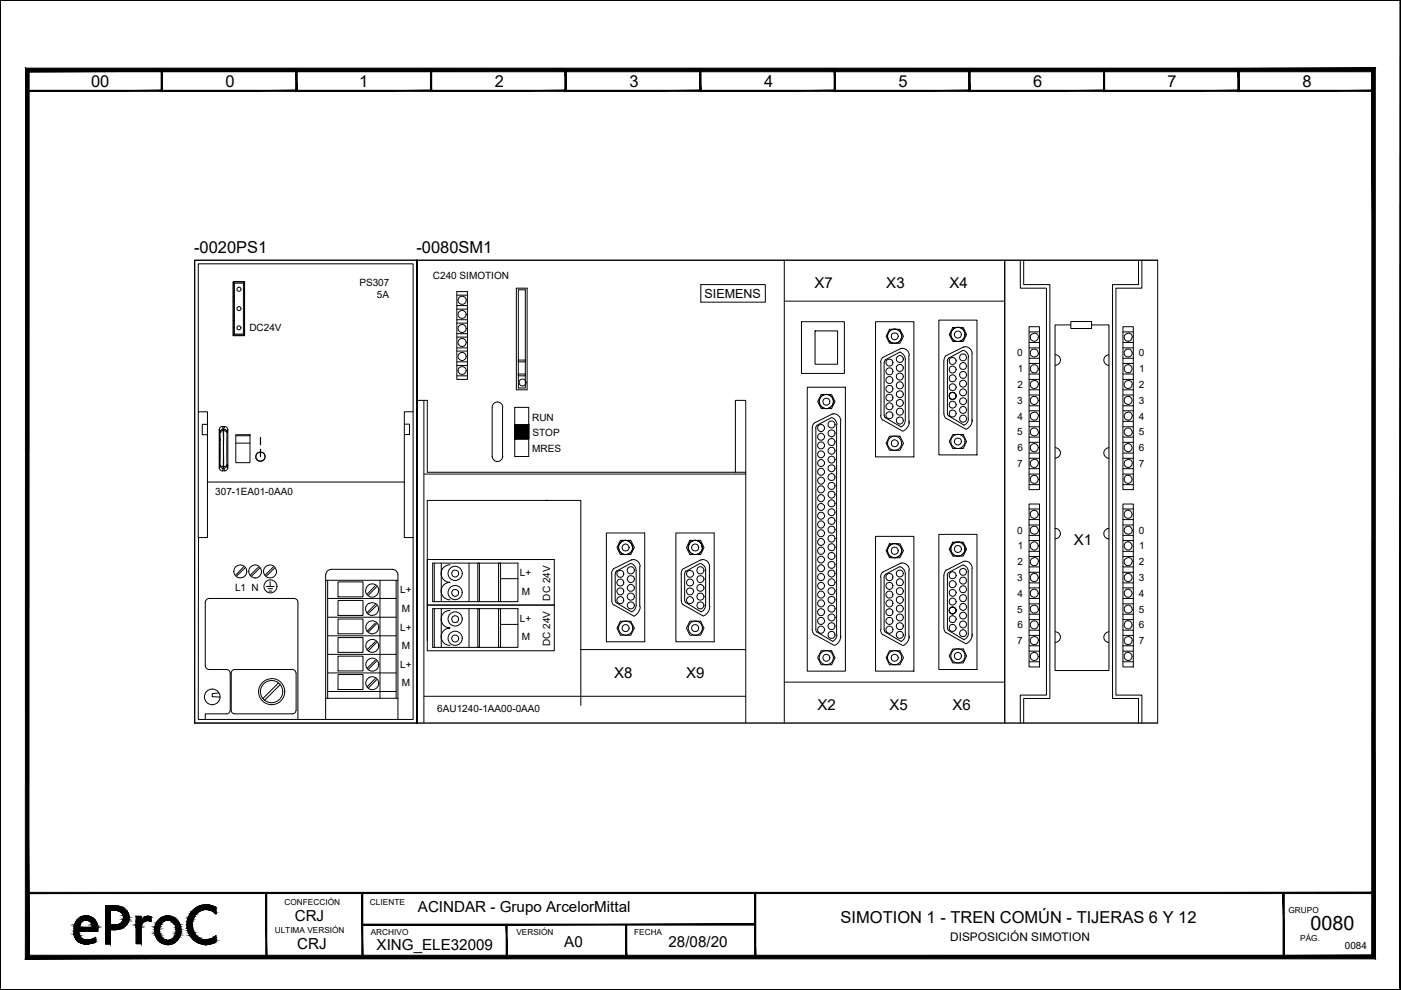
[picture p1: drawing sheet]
<svg xmlns="http://www.w3.org/2000/svg" width="297mm" height="210mm" viewBox="0 0 297 210" stroke-linecap="round" stroke-linejoin="round" font-family="sans-serif">
<!-- layer: eProC - L2 -->
<g fill="#000" stroke="#000" stroke-width=".21">
<path d="M31.2 194.3h.3zM31.7 195.3h.3zM35.1 194.2h1zM43.2 191.9h1.1zM45.3 193.4h.5v.2zM45.5 198.6l.3-.2v.2zM43.2 200.3h1.1z"/>
<path d="M0 0l296.8 .1zM0 0h296.9z"/>
<path d="M5.6 19.4h28.8l-.2-.3zM5.6 19.4l.3-.3h28.3zM5.6 14.7v4.7l.3-.3zM5.6 14.7l.3 .3v4.1zM5.6 14.7l.3 .3 28.5-.3zM5.9 15l28.5-.3-.2 .3zM34.4 14.7l-.2 .3 .2 4.4zM34.2 15l.2 4.4-.2-.3z"/>
<path d="M34.2 19.4h28.8l-.3-.3zM34.2 19.4l.2-.3h28.3zM34.2 14.7v4.7l.2-.3zM34.2 14.7l.2 .3v4.1zM34.2 14.7l.2 .3 28.6-.3zM34.4 15l28.6-.3-.3 .3zM62.7 15l.3 4.4v-4.7zM62.7 15l.3 4.4-.3-.3z"/>
<path d="M62.7 19.4h28.8l-.2-.3zM62.7 19.4l.2-.3h28.4zM62.7 14.7v4.7l.2-.3zM62.7 14.7l.2 .3v4.1zM62.7 14.7l.2 .3 28.6-.3zM62.9 15l28.6-.3-.2 .3zM91.3 15l.2 4.4v-4.7zM91.3 15l.2 4.4-.2-.3z"/>
<path d="M91.3 19.4h28.8l-.3-.3zM91.3 19.4l.2-.3h28.3zM91.3 14.7v4.7l.2-.3zM91.3 14.7l.2 .3v4.1zM91.3 14.7l.2 .3 28.6-.3zM91.5 15l28.6-.3-.3 .3zM119.8 15l.3 4.4v-4.7zM119.8 15l.3 4.4-.3-.3z"/>
<path d="M119.8 19.4h28.8l-.2-.3zM119.8 19.4l.3-.3h28.3zM119.8 14.7v4.7l.3-.3zM119.8 14.7l.3 .3v4.1zM119.8 14.7l.3 .3 28.5-.3zM120.1 15l28.5-.3-.2 .3zM148.6 14.7l-.2 .3 .2 4.4zM148.4 15l.2 4.4-.2-.3z"/>
<path d="M148.3 19.4h28.8l-.2-.3zM148.3 19.4l.3-.3h28.3zM148.3 14.7v4.7l.3-.3zM148.3 14.7l.3 .3v4.1zM148.3 14.7l.3 .3 28.5-.3zM148.6 15l28.5-.3-.2 .3zM177.1 14.7l-.2 .3 .2 4.4zM176.9 15l.2 4.4-.2-.3z"/>
<path d="M176.9 19.4h28.8l-.3-.3zM176.9 19.4l.2-.3h28.3zM176.9 14.7v4.7l.2-.3zM176.9 14.7l.2 .3v4.1zM176.9 14.7l.2 .3 28.6-.3zM177.1 15l28.6-.3-.3 .3zM205.7 14.7l-.3 .3 .3 4.4zM205.4 15l.3 4.4-.3-.3z"/>
<path d="M205.4 19.4h28.8l-.2-.3zM205.4 19.4l.3-.3h28.3zM205.4 14.7v4.7l.3-.3zM205.4 14.7l.3 .3v4.1zM205.4 14.7l.3 .3 28.5-.3zM205.7 15l28.5-.3-.2 .3zM234.2 14.7l-.2 .3 .2 4.4zM234 15l.2 4.4-.2-.3z"/>
<path d="M234 19.4h28.8l-.3-.3zM234 19.4l.2-.3h28.3zM234 14.7v4.7l.2-.3zM234 14.7l.2 .3v4.1zM234 14.7l.2 .3 28.6-.3zM234.2 15l28.6-.3-.3 .3zM262.8 14.7l-.3 .3 .3 4.4zM262.5 15l.3 4.4-.3-.3z"/>
<path d="M262.5 19.4h28.8l-.3-.3zM262.5 19.4l.2-.3h28.3zM262.5 14.7v4.7l.2-.3zM262.5 14.7l.2 .3v4.1zM262.5 14.7l.2 .3 28.6-.3zM262.7 15l28.6-.3-.3 .3zM291.3 14.7l-.3 .3 .3 4.4zM291 15l.3 4.4-.3-.3z"/>
<path d="M296.8 .1v209.7l.1-209.8zM296.9 0v209.9z"/>
<path d="M109.1 90.1h3l-3 3zM112.1 90.1l-3 3h3z"/>
<path d="M5.8 189.2v.3l285.4-.3zM5.8 189.5l285.4-.3v.3z"/>
<path d="M15.7 197.5l1 .3v-.3zM15.7 197.5l1 .3h-1z"/>
<path d="M15.7 197.8l1 .2v-.2zM15.7 197.8l1 .2h-1z"/>
<path d="M15.7 198l1.1 .1-.1-.1zM15.7 198l1.1 .1h-1.1z"/>
<path d="M15.7 198.1l1.1 .2v-.2zM15.7 198.1l1.1 .2h-1.1z"/>
<path d="M15.7 198.3l1.2 .1zM15.7 198.3l1.2 .1z"/>
<path d="M15.7 196.3l1.2 .1zM15.7 196.3l1.2 .1z"/>
<path d="M15.7 196.4l1.1 .2 .1-.2zM15.7 196.4l1.1 .2h-1.1z"/>
<path d="M15.7 198.4l1.3 .2-.1-.2zM15.7 198.4l1.3 .2h-1.2z"/>
<path d="M15.8 196.1l1.1 .2v-.2zM15.8 196.1l1.1 .2h-1.2z"/>
<path d="M15.9 195.9l1 .2 .1-.2zM15.9 195.9l1 .2h-1.1z"/>
<path d="M15.8 198.6l1.3 .1zM15.8 198.6l1.3 .1z"/>
<path d="M15.9 195.8h1.2zM15.9 195.8l1.1 .1z"/>
<path d="M15.8 198.7l1.4 .2-.1-.2zM15.8 198.7l1.4 .2h-1.2z"/>
<path d="M16 195.6l1.1 .2 .1-.2zM16 195.6l1.1 .2h-1.2z"/>
<path d="M16 198.9l1.4 .2-.2-.2zM16 198.9l1.4 .2h-1.4zM16 199.1h1.4zM16 199.1h1.4z"/>
<path d="M16.1 195.4l1.1 .2 .2-.2zM16.1 195.4l1.1 .2h-1.2z"/>
<path d="M16.1 195.4h1.3zM16.1 195.4h1.3z"/>
<path d="M16 199.1l1.7 .1-.3-.1zM16 199.1l1.7 .1h-1.6z"/>
<path d="M16.2 195.3l1.2 .1 .2-.1zM16.2 195.3l1.2 .1h-1.3z"/>
<path d="M16.1 199.2l1.8 .1zM16.1 199.2l1.8 .1z"/>
<path d="M16.3 195.1l1.3 .2 .3-.2zM16.3 195.1l1.3 .2h-1.4z"/>
<path d="M16.2 199.3h2zM16.2 199.3h2z"/>
<path d="M16.3 195.1h1.8zM16.3 195.1h1.6z"/>
<path d="M18 194.2l.9 .1zM17.5 194.3l.5-.1 .9 .1z"/>
<path d="M16.3 199.3h2.5zM16.3 199.3h2.5z"/>
<path d="M17.5 194.3l1.8 .2-.4-.2zM17.1 194.5l.4-.2 1.8 .2z"/>
<path d="M17.1 194.5l2.7 .2-.5-.2zM16.7 194.7l.4-.2 2.7 .2z"/>
<path d="M17.2 200h2.4zM17.2 200h2.1z"/>
<path d="M16.7 194.7l3.4 .3-.3-.3zM16.3 195l.4-.3 3.4 .3z"/>
<path d="M17 199.9h2.9zM17 199.9l2.6 .1z"/>
<path d="M16.3 195l3.9 .1zM16.3 195l3.9 .1z"/>
<path d="M18.4 195.1h1.8zM18.4 195.1h1.8z"/>
<path d="M18.6 195.1l1.6 .2v-.2zM18.6 195.1l1.6 .2h-1.4z"/>
<path d="M18.8 195.3l1.6 .1-.2-.1zM18.8 195.3l1.6 .1h-1.4z"/>
<path d="M20.2 198.8l.1 .2zM19.8 199l.4-.2 .1 .2z"/>
<path d="M19.8 199l.5 .2v-.2zM19.3 199.2l.5-.2 .5 .2z"/>
<path d="M19.3 199.2l1 .1zM18.8 199.3h1.5z"/>
<path d="M18.8 199.3h1.5zM18.8 199.3h1.5z"/>
<path d="M16.3 199.3l4 .1zM16.3 199.3l4 .1z"/>
<path d="M16.3 199.4l4 .3v-.3zM16.3 199.4l4 .3h-3.7z"/>
<path d="M16.6 199.7h3.7zM16.6 199.7h3.7z"/>
<path d="M16.7 199.7l3.2 .2 .4-.2zM16.7 199.7l3.2 .2h-2.9z"/>
<path d="M19 195.4h1.4zM19 195.4h1.4z"/>
<path d="M19.1 195.4l1.3 .2v-.2zM19.1 195.4l1.3 .2h-1.1z"/>
<path d="M19.3 195.6l1.3 .2-.2-.2zM19.3 195.6l1.3 .2h-1.2z"/>
<path d="M19.4 195.8l1.2 .1zM19.4 195.8l1.2 .1z"/>
<path d="M19.4 195.9l1.2 .2v-.2zM19.4 195.9l1.2 .2h-1.1z"/>
<path d="M19.5 196.1l1.2 .2-.1-.2zM19.5 196.1l1.2 .2h-1.1z"/>
<path d="M19.6 196.3l1.1 .1zM19.6 196.3l1.1 .1z"/>
<path d="M19.6 196.4l1.1 .2v-.2zM19.6 196.4l1.1 .2h-1.1z"/>
<path d="M15.7 196.6l5 .3v-.3zM15.7 196.6l5 .3h-5z"/>
<path d="M15.7 196.9l5 .6v-.6zM15.7 196.9l5 .6h-5z"/>
<path d="M22.4 197.1h1zM22.4 197.1h1z"/>
<path d="M22.4 193l1 3.1v-3.1zM22.4 193l1 3.1h-1z"/>
<path d="M22.4 197.1l1 3.1v-3.1zM22.4 197.1l1 3.1h-1z"/>
<path d="M22.4 192.1l3.1 .1-.5-.1zM22.4 192.1l3.1 .1h-3.1z"/>
<path d="M22.4 197h2.7zM22.4 197l2.2 .1z"/>
<path d="M22.4 192.2l3.6 .2-.5-.2zM22.4 192.2l3.6 .2h-3.6z"/>
<path d="M22.4 196.9l2.7 .1 .6-.1zM22.4 196.9l2.7 .1h-2.7z"/>
<path d="M22.4 192.4l4.1 .4-.5-.4zM22.4 192.4l4.1 .4h-4.1z"/>
<path d="M22.4 196.7l3.3 .2 .5-.2zM22.4 196.7l3.3 .2h-3.3z"/>
<path d="M22.4 192.8l4.4 .2-.3-.2zM22.4 192.8l4.4 .2h-4.4z"/>
<path d="M22.4 196.3l3.8 .4 .4-.4zM22.4 196.3l3.8 .4h-3.8z"/>
<path d="M24.5 193l2.3 .1zM24.5 193l2.3 .1z"/>
<path d="M22.4 196.1l4.2 .2 .2-.2zM22.4 196.1l4.2 .2h-4.2z"/>
<path d="M24.8 193.1h2zM24.8 193.1h2z"/>
<path d="M24.8 196.1h2zM24.5 196.1h2.3z"/>
<path d="M25 193.1h1.9zM25 193.1h1.9z"/>
<path d="M25.1 196h1.7zM24.8 196.1h2z"/>
<path d="M25.1 193.1l1.9 .2-.1-.2zM25.1 193.1l1.9 .2h-1.6z"/>
<path d="M25.3 195.9h1.6zM25.1 196h1.7z"/>
<path d="M25.4 193.3l1.7 .1-.1-.1zM25.4 193.3l1.7 .1h-1.4z"/>
<path d="M25.4 195.9h1.6zM25.3 195.9h1.6z"/>
<path d="M25.7 193.4l1.4 .2v-.2zM25.7 193.4l1.4 .2h-1.4z"/>
<path d="M25.7 195.7l1.3 .2 .1-.2zM25.4 195.9l.3-.2 1.3 .2z"/>
<path d="M25.7 193.6h1.5zM25.7 193.6h1.5z"/>
<path d="M25.9 193.6l1.4 .3-.1-.3zM25.9 193.6l1.4 .3h-1.3z"/>
<path d="M25.9 195.5h1.3zM25.9 195.5h1.3z"/>
<path d="M25.9 195.5l1.2 .2 .1-.2zM25.9 195.5l1.2 .2h-1.4z"/>
<path d="M26 193.9l1.3 .1v-.1zM26 193.9l1.3 .1h-1.2z"/>
<path d="M26 195.3l1.2 .2 .1-.2zM26 195.3l1.2 .2h-1.3z"/>
<path d="M26.1 194l1.2 .2v-.2zM26.1 194l1.2 .2h-1.2z"/>
<path d="M26.1 194.2l1.2 .3v-.3zM26.1 194.2l1.2 .3h-1.1z"/>
<path d="M26.2 194.5h1.2zM26.2 194.5h1.2z"/>
<path d="M26.2 194.7l1.1 .3v-.3zM26.2 194.7l1.1 .3h-1.2zM26.1 195h1.2zM26.1 195h1.2z"/>
<path d="M26.1 195l1.2 .3v-.3zM26.1 195l1.2 .3h-1.3z"/>
<path d="M26.2 194.5l1.1 .2 .1-.2zM26.2 194.5l1.1 .2h-1.1z"/>
<path d="M28.9 194.3l1 .9v-.9zM28.9 194.3l1 .9h-1z"/>
<path d="M28.9 195.2l1 .1zM28.9 195.2l1 .1z"/>
<path d="M28.9 196.6l1 3.5v-3.5zM28.9 196.6l1 3.5h-1z"/>
<path d="M28.9 196.3l1 .3 .1-.3zM28.9 196.3l1 .3h-1z"/>
<path d="M28.9 196.1l1.1 .2v-.2zM28.9 196.1l1.1 .2h-1.1z"/>
<path d="M28.9 195.8l1.1 .3 .1-.3zM28.9 195.8l1.1 .3h-1.1z"/>
<path d="M28.9 195.6l1.2 .2 .2-.2zM28.9 195.6l1.2 .2h-1.2z"/>
<path d="M28.9 195.5l1.4 .1 .2-.1zM28.9 195.5l1.4 .1h-1.4z"/>
<path d="M28.9 195.3l1.6 .2 .2-.2zM28.9 195.3l1.6 .2h-1.6z"/>
<path d="M29.9 195.2l1.1 .1zM29.9 195.2l1.1 .1z"/>
<path d="M28.9 195.3h2.1zM28.9 195.3h1.8z"/>
<path d="M30 195.2h1.2zM30 195.2h1z"/>
<path d="M31.2 194.3h.5zM31 194.3h.7z"/>
<path d="M31 194.3h.8zM30.9 194.3h.9z"/>
<path d="M31.7 195.3h.3zM31.9 195.3l.1 .1z"/>
<path d="M30.9 194.3l1.1 .1zM30.7 194.4h1.3z"/>
<path d="M30.7 194.4l1.3 .1zM30.6 194.5h1.4z"/>
<path d="M30.6 194.5l1.4 .1v-.1zM30.4 194.6l.2-.1 1.4 .1z"/>
<path d="M30.4 194.6l1.6 .2v-.2zM30.2 194.8l.2-.2 1.6 .2z"/>
<path d="M30.2 194.8l1.8 .2v-.2zM30.2 194.8l1.8 .2h-1.9z"/>
<path d="M30.1 195l1.9 .2v-.2zM30.1 195l1.9 .2h-2z"/>
<path d="M31.2 195.2h.8zM31.2 195.2h.8z"/>
<path d="M31.5 195.2l.5 .1zM31.5 195.2l.5 .1z"/>
<path d="M33 196h1.1zM33 196h1.1z"/>
<path d="M32.8 197.1h1zM32.8 197.1h1z"/>
<path d="M32.8 197.1l1 .4v-.4zM32.8 197.1l1 .4h-1z"/>
<path d="M32.8 197.5l1 .2v-.2zM32.8 197.5l1 .2h-1z"/>
<path d="M32.8 196.7l1 .4v-.4zM32.8 196.7l1 .4h-1z"/>
<path d="M32.8 197.7l1.1 .3-.1-.3zM32.8 197.7l1.1 .3h-1z"/>
<path d="M32.9 196.5l.9 .2 .1-.2zM32.9 196.5l.9 .2h-1z"/>
<path d="M32.9 198l1.1 .2-.1-.2zM32.9 198l1.1 .2h-1.1z"/>
<path d="M32.9 196.4l1 .1 .1-.1zM32.9 196.4l1 .1h-1z"/>
<path d="M32.9 198.2l1.1 .1zM32.9 198.2l1.1 .1z"/>
<path d="M33 198.3l1.2 .3-.2-.3zM33 198.3l1.2 .3h-1.1z"/>
<path d="M33 196l1 .4 .1-.4zM33 196l1 .4h-1.1z"/>
<path d="M33.1 198.6l1.2 .2-.1-.2zM33.1 198.6l1.2 .2h-1.2z"/>
<path d="M33.2 195.7l.9 .3 .2-.3zM33.2 195.7l.9 .3h-1.1z"/>
<path d="M33.1 198.8l1.4 .1-.2-.1zM33.1 198.8l1.4 .1h-1.2z"/>
<path d="M33.3 198.9l1.5 .3-.3-.3zM33.3 198.9l1.5 .3h-1.4z"/>
<path d="M33.3 195.5l1 .2 .2-.2zM33.3 195.5l1 .2h-1.1z"/>
<path d="M33.3 195.4h1.3zM33.3 195.5h1.2z"/>
<path d="M33.4 199.2h1.5zM33.4 199.2h1.5z"/>
<path d="M33.5 195.3l1.1 .1 .3-.1zM33.5 195.3l1.1 .1h-1.3z"/>
<path d="M33.4 199.2l1.7 .1zM33.4 199.2l1.7 .1z"/>
<path d="M33.5 199.3l1.9 .1zM33.5 199.3l1.9 .1z"/>
<path d="M33.6 195.1l1.3 .2 .3-.2zM33.6 195.1l1.3 .2h-1.4z"/>
<path d="M33.6 195.1h2zM33.6 195.1h1.6z"/>
<path d="M35.1 194.2l1.5 .2-.5-.2zM34.5 194.4l.6-.2 1.5 .2z"/>
<path d="M34.5 194.4l2.6 .3-.5-.3zM34 194.7l.5-.3 2.6 .3z"/>
<path d="M34.3 200l2.1 .2 .4-.2zM34.3 200l2.1 .2h-1.6z"/>
<path d="M34 194.7l3.5 .3-.4-.3zM34 194.7l3.5 .3h-3.8z"/>
<path d="M33.8 199.7l3 .3 .5-.3zM33.8 199.7l3 .3h-2.5z"/>
<path d="M33.7 195l3.8 .1zM33.7 195l3.8 .1z"/>
<path d="M35.6 195.1h2zM35.6 195.1h2z"/>
<path d="M33.6 199.4l3.7 .3 .2-.3zM33.6 199.4l3.7 .3h-3.5z"/>
<path d="M35.9 195.1l1.8 .2-.1-.2zM35.9 195.1l1.8 .2z"/>
<path d="M36.1 199.3h1.5zM35.7 199.4h1.8z"/>
<path d="M36.2 195.3l1.6 .1-.1-.1zM36.2 195.3l1.6 .1h-1.3z"/>
<path d="M36.2 199.2h1.5zM36.1 199.3h1.5z"/>
<path d="M36.4 199.2h1.3zM36.2 199.2h1.5z"/>
<path d="M36.5 195.4l1.3 .1zM36.5 195.4l1.3 .1z"/>
<path d="M36.6 195.5l1.4 .2-.2-.2zM36.6 195.5l1.4 .2h-1.2z"/>
<path d="M36.7 198.9l1 .3 .2-.3zM36.4 199.2l.3-.3 1 .3z"/>
<path d="M36.8 195.7l1.3 .3-.1-.3zM36.8 195.7l1.3 .3h-1.1z"/>
<path d="M36.8 198.8l1.1 .1 .1-.1zM36.8 198.8l1.1 .1h-1.2z"/>
<path d="M36.9 198.6l1.1 .2 .1-.2zM36.9 198.6l1.1 .2h-1.2z"/>
<path d="M37 196h1.1zM37 196h1.1z"/>
<path d="M37 196l1.2 .4-.1-.4zM37 196l1.2 .4h-1z"/>
<path d="M37.1 198.3l1 .3 .1-.3zM37.1 198.3l1 .3h-1.2z"/>
<path d="M37.2 196.4l1.1 .1-.1-.1zM37.2 196.4l1.1 .1h-1z"/>
<path d="M37.2 198.2h1zM37.2 198.2l1 .1z"/>
<path d="M37.3 196.5l1 .2v-.2zM37.3 196.5l1 .2h-1z"/>
<path d="M37.3 198l.9 .2 .1-.2zM37.3 198l.9 .2h-1z"/>
<path d="M37.3 196.7l1.1 .4-.1-.4zM37.3 196.7l1.1 .4h-1.1z"/>
<path d="M37.3 197.1h1.1zM37.3 197.1h1.1z"/>
<path d="M37.3 197.1l1.1 .4v-.4zM37.3 197.1l1.1 .4h-1.1z"/>
<path d="M37.3 197.5l1.1 .2v-.2zM37.3 197.5l1.1 .2h-1.1z"/>
<path d="M37.3 197.7l1 .3 .1-.3zM37.3 197.7l1 .3h-1z"/>
<path d="M39.6 196.1l1.2 .6v-.6zM39.6 196.1l1.2 .6h-1.1z"/>
<path d="M39.7 195.4l1.1 .7v-.7zM39.7 195.4l1.1 .7h-1.2z"/>
<path d="M39.7 196.7l1.2 .2-.1-.2zM39.7 196.7l1.2 .2h-1.2z"/>
<path d="M39.7 195.3l1.1 .1 .1-.1zM39.7 195.3l1.1 .1h-1.1z"/>
<path d="M39.7 196.9l1.3 .4-.1-.4zM39.7 196.9l1.3 .4h-1.2z"/>
<path d="M39.8 194.8l1.1 .5 .1-.5zM39.8 194.8l1.1 .5h-1.2z"/>
<path d="M39.8 197.3l1.3 .4-.1-.4zM39.8 197.3l1.3 .4h-1.2z"/>
<path d="M39.9 194.5l1.1 .3 .1-.3zM39.9 194.5l1.1 .3h-1.2z"/>
<path d="M39.9 197.7l1.4 .2-.2-.2zM39.9 197.7l1.4 .2h-1.3z"/>
<path d="M40 194.3l1.1 .2 .2-.2zM40 194.3l1.1 .2h-1.2z"/>
<path d="M40 197.9l1.6 .5-.3-.5zM40 197.9l1.6 .5h-1.3zM40.3 198.4h1.3zM40.3 198.4h1.3z"/>
<path d="M40.3 193.8l1 .5 .3-.5zM40.3 193.8l1 .5h-1.3z"/>
<path d="M40.3 198.4l1.8 .4-.5-.4zM40.3 198.4l1.8 .4h-1.5z"/>
<path d="M40.6 193.4l1 .4 .5-.4zM40.6 193.4l1 .4h-1.3zM40.3 193.8h1.3zM40.3 193.8h1.3z"/>
<path d="M40.6 198.8l1.8 .2-.3-.2zM40.6 198.8l1.8 .2h-1.6z"/>
<path d="M40.8 193.1l1.3 .3 .3-.3zM40.8 193.1l1.3 .3h-1.5z"/>
<path d="M40.8 199l1.7 .1zM40.8 199l1.7 .1z"/>
<path d="M40.9 193.1h1.6zM40.8 193.1h1.6z"/>
<path d="M40.9 199.1l2.2 .2-.6-.2zM40.9 199.1l2.2 .2h-2z"/>
<path d="M41.1 192.9l1.4 .2 .6-.2zM40.9 193.1l.2-.2 1.4 .2z"/>
<path d="M41.1 199.3h2.6zM41.1 199.3h2.6z"/>
<path d="M41.1 192.8h2.6zM41.1 192.8l2 .1z"/>
<path d="M43.2 191.9l1.4 .1zM42.8 192h1.8z"/>
<path d="M42.8 192l2.2 .1zM42.4 192.1l.4-.1 2.2 .1z"/>
<path d="M42.4 192.1l2.9 .1-.3-.1zM42 192.2l.4-.1 2.9 .1z"/>
<path d="M45.3 193.4l.5 .2zM45.6 193.6l.2 .2z"/>
<path d="M42 192.2l3.8 .2-.5-.2zM41.7 192.4l.3-.2 3.8 .2z"/>
<path d="M42 199.9l3 .1 .3-.1zM42 199.9l3 .1h-2.6z"/>
<path d="M41.7 192.4l4.1 .2v-.2zM41.4 192.6l.3-.2 4.1 .2z"/>
<path d="M41.4 192.6l4.4 .2v-.2zM41.1 192.8l.3-.2 4.4 .2z"/>
<path d="M43.7 192.8l2.1 .1zM43.7 192.8l2.1 .1z"/>
<path d="M44.2 192.9l1.6 .2v-.2zM44.2 192.9l1.6 .2h-1z"/>
<path d="M44.8 193.1l1 .3v-.3zM44.8 193.1l1 .3h-.5z"/>
<path d="M45.5 198.6l.3 .2v-.2zM45.3 198.8l.2-.2 .3 .2z"/>
<path d="M45.3 198.8l.5 .3v-.3zM44.8 199.1l.5-.3 .5 .3z"/>
<path d="M44.8 199.1l1 .2v-.2zM44.2 199.3l.6-.2 1 .2z"/>
<path d="M44.2 199.3h1.6zM43.7 199.3h2.1z"/>
<path d="M41.1 199.3l4.7 .2v-.2zM41.1 199.3l4.7 .2h-4.4z"/>
<path d="M41.4 199.5l4.4 .2v-.2zM41.4 199.5l4.4 .2h-4.1z"/>
<path d="M41.7 199.7l3.6 .2 .5-.2zM41.7 199.7l3.6 .2h-3.3z"/>
<path d="M76.8 195.9v.2l83.3-.2zM76.8 196.1l83.3-.2v.2z"/>
<path d="M.1 0l-.1 209.9zM0 0v209.9z"/>
<path d="M5.4 203.3l285.4-.8h-284.7zM5.4 203.3l285.4-.8 .8 .8zM290.9 15.2l-.1 187.3 .8 .8zM291.6 14.4v188.9l-.7-188.1zM6.2 15.2h284.7l.7-.8zM5.4 14.4h286.2l-285.4 .8zM5.4 14.4l.7 188.1 .1-187.3zM5.4 14.4l.7 188.1-.7 .8z"/>
<path d="M17.8 200.1h.9zM17.8 200.1l.5 .1z"/>
<path d="M17.7 200.1h1.2zM17.7 200.1h1z"/>
<path d="M17.4 200h1.9zM17.4 200l1.5 .1z"/>
<path d="M34.8 200.2l1 .1 .6-.1zM34.8 200.2l1 .1z"/>
<path d="M43.2 200.3h.7zM43.4 200.3h.5z"/>
<path d="M42.8 200.2h1.8zM42.8 200.2l1.5 .1z"/>
<path d="M42.4 200l2.2 .2 .4-.2zM42.4 200l2.2 .2z"/>
<path d="M56.3 189.2v13.6h.3zM56.3 189.2h.3v13.6z"/>
<path d="M76.7 189.2v13.6h.2zM76.7 189.2h.2v13.6z"/>
<path d="M107.3 196.1v6.7h.2zM107.3 196.1h.2v6.7z"/>
<path d="M132.6 196.1v6.7h.3zM132.6 196.1h.3v6.7z"/>
<path d="M160 189.3v13.6h.2zM160 189.3h.2v13.6z"/>
<path d="M272 189.3v13.6h.3zM272 189.3h.3v13.6z"/>
<path d="M.1 209.8l296.8 .1zM.1 209.8l296.8 .1h-296.9z"/>
</g>
<g fill="none" stroke="#000" stroke-width=".21">
<path d="M41.3 55.2h47.1v98.1v-98.1v98.1v-98.1v98.1h-47.1zM41.3 55.2h47.1v98.1h-47.1zM49.4 59.7h2.5v11.5h-2.5zM49.4 59.8l.3 .2v10.8l-.3 .3M51.8 59.8l-.2 .2v10.8M88.4 55.2h124.6v98.1h32.4v-98.1M88.4 55.2v98.1h124.6v-98.1h32.4M88.4 55.2h157M166.3 55.2v98.1M216.3 55.2v5.9h5.6v86.3h-5.6v5.9M217 55.2v5.1h5.6v87.8h-5.6v5.2M241.4 55.2v5.1h-5.5v87.8h5.5v5.2"/>
<path d="M242.1 55.2v5.9h-5.5v86.3h5.5v5.9M49.4 71.1h.1M49.4 69.5h.1M49.4 63.9h.1M49.4 62.9h.1M49.4 67h.1M49.4 68h.1M49.7 70.8h1.9l.2 .3h-2.4v-11.3h2.4l.1 11.3M49.7 60h1.9M50.6 65a.44 .44 0 0 0-.3 .6 .44 .44 0 0 0 .7 .1 .44 .44 0 0 0-.2-.7h-.2M50.6 60.9a.44 .44 0 0 0-.4 .4 .44 .44 0 0 0 .5 .5 .44 .44 0 0 0 .4-.4M50.6 60.9l.4 .1 .1 .3"/>
<path d="M51.1 69.5l-.1 .3-.3 .1M51.1 69.5a.42 .42 0 0 0-.4-.4 .42 .42 0 0 0-.4 .4 .42 .42 0 0 0 .3 .4M51.8 63.9h.1M51.8 69.5h.1M51.8 62.9h.1M51.8 67h.1M51.8 68h.1M96.9 61.8h2.2v18.6h-2.2zM96.9 79.7h2.2M96.9 77.5h2.2M96.9 74.4h2.2M96.9 71.5h2.2"/>
<path d="M96.9 68.5h2.2M96.9 65.5h2.2M96.9 62.6h2.2M96.9 76.7h2.2M96.9 73.8h2.2M96.9 70.8h2.2M96.9 67.8h2.2M96.9 64.8h2.2M97.1 78.5a.87 .87 0 0 1 .9-.8 .87 .87 0 0 1 .8 .8M97.1 63.7a.87 .87 0 0 0 .9 .8 .87 .87 0 0 0 .8-.8M97.1 78.5a.87 .87 0 0 0 .9 .9 .87 .87 0 0 0 .8-.9M98.8 63.7a.87 .87 0 0 0-.8-.9 .87 .87 0 0 0-.9 .9"/>
<path d="M109.5 61.1h2.3v21.5h-2.3zM109.9 61.4h1.5v20.9h-1.5zM109.9 76.3h1.5v.4h-1.5zM109.9 79.3h1.5v.4h-1.5M148.6 60.3h13.7v3.8h-13.7zM166.3 63.9h46.7M169.9 68.2h9.1v11h-9.1zM172.8 70.2h4.8v7h-4.8zM185.6 68.2h8.2v28.7h-8.2zM186.8 76.8v11.2M187.7 76.3l3.1-1.7a1.78 1.78 0 0 1 1.1 1.5v13a1.49 1.49 0 0 1-.9 1.4M187.7 76.3l-.2 .5v11.2l.2 .6"/>
<path d="M188.6 69.8h2.2l.8 1.5-.8 1.5h-2.2l-.7-1.5zM191 73.9l-3.8 1.9-.5 1M191.3 73.9h-.4M191.3 73.8a1.5 1.5 0 0 1 1.5 1.5M192.7 75.4v14.4M199.1 67.9h8v28.5h-8zM200.9 76.5v11.4l3.4 2.2M202 69.4h2.2l.7 1.5-.7 1.5h-2.2l-.7-1.5zM204.2 74.3l-3.1 1.7-.3 .5M204.3 74.3a1.55 1.55 0 0 1 1.1 1.5M204.3 73.5l-3.7 1.9-.4 .8-.1 11.4 .1 .6 .4 .5M204.6 73.5l-.3 .1"/>
<path d="M204.6 73.5a1.5 1.5 0 0 1 1.5 1.5M205.3 75.8v13M206.1 75v14.4M218.2 69.3h2.2v34.5h-2.2zM218.2 79.3h2.2M218.2 73.8h2.2M218.2 70.4h2.2M218.2 72.6h2.2M218.2 76h2.2M218.2 77.1h2.2M219.3 70.7a.86 .86 0 0 0-.9 .8 .86 .86 0 0 0 .9 .9 .86 .86 0 0 0 .8-.9M219.3 70.6l.6 .3 .3 .6"/>
<path d="M220.1 74.9a.87 .87 0 0 0-.8-.9 .87 .87 0 0 0-.9 .8 .87 .87 0 0 0 .9 .9M220.2 74.8l-.3 .6-.6 .3M223.7 75.2a1.12 1.12 0 0 1 1.1 1.1 1.12 1.12 0 0 1-1.1 1.1M227 68.2h4.4v1.5h-4.4zM227 68.9h-3.3v73.3h11.4v-73.3h-3.7M235.1 75.2a1.12 1.12 0 0 0-1.1 1.2 1.12 1.12 0 0 0 1.1 1.1M238.1 69.3h2.2v34.5h-2.2zM238.1 79.3h2.2M238.1 73.8h2.2M238.1 70.4h2.2M238.1 72.6h2.2M238.1 76h2.2"/>
<path d="M238.1 77.1h2.2M238.3 71.5l.3 .6 .6 .3M239.2 70.7a.87 .87 0 0 0-.9 .8M239.2 77.3a.87 .87 0 0 1 .8 .9 .87 .87 0 0 1-.8 .9M239.2 77.3a.87 .87 0 0 0-.9 .9 .87 .87 0 0 0 .9 .9M239.2 70.6l.6 .3 .3 .6M240 71.5a.87 .87 0 0 1-.8 .9M240 74.9a.86 .86 0 0 0-.8-.9 .86 .86 0 0 0-.9 .9 .86 .86 0 0 0 .9 .8M240.1 74.8l-.3 .6-.6 .3M42 87.3h2v26.7h-1.9l-.1 38.5h45.6v-96.6h-45.6v58.1M44 90h-1.1v2.2h1.1M46.5 91.1l.2 .6v1.6v5.3l-.2 .6z"/>
<path d="M46.5 99.2a.65 .65 0 0 0 .7 .6M46.7 91.7h.1M46.7 91.3l.6-.3v.3h-.2l-.4 .4zM47.2 90.4h.4l-.2 .6zM47.2 90.4a.59 .59 0 0 0-.7 .7M47.4 91a.73 .73 0 0 1 .7 .7l.2-.6v8.1l-.2-.6-.2 .2-.5 .1-.1 .4zM47.6 90.4a.65 .65 0 0 1 .7 .7M48.1 98.6h.1M48.1 91.7v6.9M48.1 98.6a.73 .73 0 0 1-.7 .7l.2 .5a.73 .73 0 0 0 .7-.6M48.1 91.7v-.2l-.7-.2-.1 7.6-.6-.1v-.2a.67 .67 0 0 0 .6 .7l-.1 .5h.4M50 92.2h3v5.9h-3z"/>
<path d="M50 94h3M50 92.4h3M54.6 96l.4-.1a.96 .96 0 0 0-.6 1.4 .96 .96 0 0 0 1.6 0 .96 .96 0 0 0-.5-1.4 1 1 0 0 1 .6 1.4 1 1 0 0 1-1.5 .3 1 1 0 0 1 0-1.6zM55.2 92.7v1.6zM55.2 95.2v1.6zM85.7 89.9h1.1v2.2h-1.1M87.6 87.3h-1.9v26.7h1.9M88.4 84.9h2.2v15.2h67.5M89.9 84.9v68.4M104.4 86.4v10.4M104.4 96.7a1.12 1.12 0 0 0 1.1 1.1 1.12 1.12 0 0 0 1.1-1.1M106.6 86.4v10.4"/>
<path d="M106.6 86.3a1.12 1.12 0 0 0-1.1-1.1 1.12 1.12 0 0 0-1.1 1.1M109.1 90.1h3v3h-3M109.1 93.1h.1M109.1 86.4h3v10.4h-3zM112.1 90.1h-3v3M171.2 82.1h8v60.2h-8zM173.2 90.2l-.3 .5 .1 42.8 .2 .5 3.3 1.9M174.1 83.7h2.2l.7 1.4-.7 1.5h-2.2l-.7-1.5zM176.3 88.5l-3.1 1.7M176.4 88.5a1.64 1.64 0 0 1 1.1 1.5M176.5 87.8l-3.8 1.9-.4 .4-.1 .6v42.8l.1 .6 .4 .5M176.7 87.8h-.3"/>
<path d="M176.8 87.7a1.5 1.5 0 0 1 1.5 1.5M177.4 90v44.6M178.2 89.3v46M186.7 88l.2 .9 .3 .2M187.2 89l4.1 2.4M187.7 88.5l3.3 2M188.6 92.5h2.2l.8 1.5-.8 1.5h-2.2l-.7-1.5zM191.2 94a1.52 1.52 0 0 1-2.1 1.5 1.52 1.52 0 0 1-.4-2.6 1.52 1.52 0 0 1 2.4 .8v.3M192.8 89.3a2.42 2.42 0 0 1-1.3 2.1M200.6 88.7l4.2 2.3M202 92.1h2.2l.7 1.5-.7 1.5h-2.2l-.7-1.5zM205.3 88.8a1.56 1.56 0 0 1-1 1.4"/>
<path d="M206.2 89a2.22 2.22 0 0 1-1.4 2M218.2 82.6h2.2M218.2 80.4h2.2M218.2 83.7h2.2M218.2 86h2.2M218.2 87.1h2.2M218.2 89.3h2.2M218.2 90.5h2.2M218.2 92.7h2.2M218.2 93.8h2.2M218.2 96.1h2.2M218.2 97.2h2.2"/>
<path d="M218.2 99.4h2.2M219.3 80.7a.86 .86 0 0 0-.9 .9 .86 .86 0 0 0 .9 .8 .86 .86 0 0 0 .8-.9M219.3 87.4a.86 .86 0 0 0-.9 .8 .86 .86 0 0 0 .9 .9 .86 .86 0 0 0 .8-.9M219.3 97.4a.86 .86 0 0 0-.9 .9 .86 .86 0 0 0 .9 .8 .86 .86 0 0 0 .8-.8M219.3 97.4l.6 .2 .3 .6M219.3 80.7l.6 .2 .3 .6M219.3 87.3l.6 .3 .3 .6M220.1 91.6a.86 .86 0 0 0-.8-.9 .86 .86 0 0 0-.9 .9 .86 .86 0 0 0 .9 .8M220.2 91.6l-.3 .6-.6 .2M223.7 94.9a1.12 1.12 0 0 1 1.1 1.1M224.8 96a1.12 1.12 0 0 1-1.1 1.1M235.1 94.9a1.12 1.12 0 0 0-1.1 1.1 1.12 1.12 0 0 0 1.1 1.2"/>
<path d="M238.1 82.6h2.2M238.1 80.4h2.2M238.1 83.7h2.2M238.1 86h2.2M238.1 87.1h2.2M238.1 89.3h2.2M238.1 90.5h2.2M238.1 92.7h2.2M238.1 93.8h2.2M238.1 96.1h2.2M238.1 97.2h2.2M238.1 99.4h2.2"/>
<path d="M238.3 88.2l.3 .6 .6 .3M239.2 80.7a.84 .84 0 0 0-.9 .9 .84 .84 0 0 0 .9 .8 .84 .84 0 0 0 .8-.9M239.2 84a.87 .87 0 0 1 .8 .9 .87 .87 0 0 1-.8 .9M239.2 87.4a.87 .87 0 0 0-.9 .8M239.2 94a.89 .89 0 0 1 .8 .9 .89 .89 0 0 1-.8 .9M239.2 97.4a.84 .84 0 0 0-.9 .9 .84 .84 0 0 0 .9 .8 .84 .84 0 0 0 .8-.8M239.2 94a.87 .87 0 0 0-.9 .9 .87 .87 0 0 0 .9 .9M239.2 84a.87 .87 0 0 0-.9 .9 .87 .87 0 0 0 .9 .8M239.2 97.4l.6 .2 .3 .6M239.2 80.7l.6 .2 .3 .6M239.2 87.3l.6 .3 .3 .6M240 88.2a.87 .87 0 0 1-.8 .9"/>
<path d="M240 91.6a.84 .84 0 0 0-.8-.9 .84 .84 0 0 0-.9 .9 .84 .84 0 0 0 .9 .8M240.1 91.6l-.3 .6-.6 .2M44 102.2h41.7M89.9 100.5h68.2M91.7 119.4h18.1v8.2h-18.1zM92.1 119.4v8.2M93.6 119.4v8.2M95.4 119.7a1.86 1.86 0 0 0-1.9 1.9 1.86 1.86 0 0 0 1.9 1.9 1.86 1.86 0 0 0-1.9 1.8 1.86 1.86 0 0 0 1.9 1.9M99.4 119.4v8.2M101.3 119.4h.3v8.2h-.3zM105.7 119.4h.4v8.2h-.4zM115.7 106.1h7.4v31.6h35"/>
<path d="M116 106.1h-25.4v31.9h26.9v-9.7h-26.9h26.9v-9.7h-26.9M128.6 113h8.1v23.1h-8.1zM131.1 116.1a1.5 1.5 0 0 0 1.6 1.5 1.5 1.5 0 0 0 1.5-1.5M131.5 114.6h2.2l.8 1.5-.8 1.5h-2.2l-.7-1.5zM131.8 114.8a1.51 1.51 0 0 1 2.3 1.3 1.48 1.48 0 0 0-1.5-1.5 1.48 1.48 0 0 0-1.5 1.5l.1-.6zM133.7 119.4l-3.1 1.7M133.8 119.5a1.46 1.46 0 0 1 1.1 1.4v7.4a1.49 1.49 0 0 1-1 1.4M133.9 118.7l-3.8 1.9M134.2 118.7h-.3M134.2 118.6a1.5 1.5 0 0 1 1.5 1.5M143.3 113h8.1v23.1h-8.1zM145.9 116.1a1.5 1.5 0 0 0 1.5 1.5 1.5 1.5 0 0 0 1.5-1.5"/>
<path d="M146.3 114.6h2.2l.8 1.5-.8 1.5h-2.2l-.8-1.5zM146.3 115a1.47 1.47 0 0 1 1.7-.3 1.47 1.47 0 0 1 .9 1.4 1.48 1.48 0 0 0-1.5-1.5 1.48 1.48 0 0 0-1.5 1.5zM148.5 119.4l-3.1 1.7M148.5 119.5a1.6 1.6 0 0 1 1.1 1.4M148.7 118.7l-3.8 1.9M148.9 118.7h-.3M149 118.6a1.5 1.5 0 0 1 1.5 1.5M155.9 100.1v-15.2h2.2v68.4M185.6 113.7h8.2v28.6h-8.2zM188.6 115.3h2.2l.8 1.5-.8 1.5h-2.2l-.7-1.5zM191 119.4l-3.8 1.9-.4 .5-.1 .6M191.3 119.4h-.4"/>
<path d="M191.3 119.4a1.5 1.5 0 0 1 1.5 1.5M199.1 113.3h8v28.7h-8zM202 114.9h2.2l.7 1.5-.7 1.5h-2.2l-.7-1.5zM204.2 119.7l-3.1 1.7M204.3 119.8a1.53 1.53 0 0 1 1 1.4M204.3 119a1.5 1.5 0 0 1 1.8 1.5M204.3 119l-3.7 1.9M218.2 106.9h2.2v34.5h-2.2zM218.2 100.5h2.2M218.2 102.8h2.2M218.2 107.9h2.2M218.2 110.2h2.2"/>
<path d="M218.2 111.3h2.2M218.2 113.5h2.2M218.2 114.6h2.2M218.2 116.9h2.2M218.2 118h2.2M219.3 118.3a.86 .86 0 0 0-.9 .8 .86 .86 0 0 0 .9 .9 .86 .86 0 0 0 .8-.9M219.3 118.2l.6 .3 .3 .5M220.1 112.4a.86 .86 0 0 0-.8-.9 .86 .86 0 0 0-.9 .9 .86 .86 0 0 0 .9 .9M220.2 112.4l-.3 .6-.6 .3M223.7 112a1.12 1.12 0 0 1 1.1 1.1M224.8 113.1a1.12 1.12 0 0 1-1.1 1.1M235.1 112a1.12 1.12 0 0 0-1.1 1.1 1.12 1.12 0 0 0 1.1 1.2"/>
<path d="M238.1 106.9h2.2v34.5h-2.2zM238.1 100.5h2.2M238.1 102.8h2.2M238.1 107.9h2.2M238.1 110.2h2.2M238.1 111.3h2.2M238.1 113.5h2.2M238.1 114.6h2.2M238.1 116.9h2.2M238.1 118h2.2M239.2 108.2a.86 .86 0 0 1 .8 .8 .86 .86 0 0 1-.8 .9 .86 .86 0 0 1-.9-.8M239.2 114.9a.89 .89 0 0 1 .8 1.2 .89 .89 0 0 1-1.5 .2 .89 .89 0 0 1 .5-1.4h.2"/>
<path d="M239.2 118.3a.84 .84 0 0 0-.9 .8 .84 .84 0 0 0 .9 .8 .84 .84 0 0 0 .8-.8M239.2 100.7a.86 .86 0 0 0-.9 1.2 .86 .86 0 0 0 1.4 .3 .86 .86 0 0 0-.2-1.4h-.3M239.2 108.1l-.6 .3-.3 .6M239.2 118.2l.6 .3 .3 .5M240 112.4a.84 .84 0 0 0-.8-.8 .84 .84 0 0 0-.9 .8 .84 .84 0 0 0 .9 .9M240.1 112.4l-.3 .6-.6 .3M51.6 120.2l-1.6 1.7M51.9 120.5l-1.7 1.6M54.8 120.2l-1.7 1.7M55.1 120.5l-1.8 1.6M56.5 124.3h1.6M56.9 124.8h.9"/>
<path d="M57 125.3h.6M57.3 123.3v1M58 120.2l-1.8 1.7M58.2 120.5l-1.7 1.6M69 123h15.4M69.5 126.9h14.5M69.5 138.7h14.5M69.5 130.9h14.5M69.5 134.8h14.5M69.5 123v25.1M71.7 135.2h5.3v3.1h-5.3zM71.7 123.4h5.3v3.1h-5.3z"/>
<path d="M71.7 127.3h5.3v3.2h-5.3zM71.7 131.2h5.3v3.2h-5.3zM71.7 139.1h5.3v3.2h-5.3zM77.5 125.2a1.38 1.38 0 0 0 1.4 1.4 1.38 1.38 0 0 0 1.4-1.4M77.5 129.1a1.38 1.38 0 0 1 1.4-1.3 1.38 1.38 0 0 1 1.4 1.3M77.6 125.2a1.38 1.38 0 0 1 1.3-1.4 1.38 1.38 0 0 1 1.4 1.4M79.6 136l-1.7 1.7M79.6 132.1l-1.7 1.7M79.6 128.1l-1.7 1.8M79.6 124.2l-1.7 1.8M79.6 140l-1.7 1.7M79.8 136.2l-1.7 1.8"/>
<path d="M79.8 132.3l-1.7 1.7M79.8 128.4l-1.7 1.7M79.8 124.4l-1.7 1.8M80.3 129.1a1.38 1.38 0 0 1-1.4 1.4 1.38 1.38 0 0 1-1.4-1.4M80.6 123v25.1M84 123v25.1M91.7 129h18.1v8.3h-18.1zM92.1 129v8.3M93.6 129v8.3M95.4 129.4a1.86 1.86 0 0 0-1.9 1.9 1.86 1.86 0 0 0 1.9 1.9 1.84 1.84 0 0 0-1.9 1.8 1.84 1.84 0 0 0 1.9 1.8M99.4 129v8.3M101.3 129h.3v8.3h-.3z"/>
<path d="M105.7 129h.4v8.3h-.4zM106.1 122.7h3.7M106.1 132.4h3.7M123.1 137.7v11.9M129.7 121.7v5.8l.4 .8M130.1 120.5l-.3 .6-.1 .6M130.2 128.2l4.2 2.4M130.4 121.7l.1 5.8 .1 .3 3.3 1.9M130.7 121.1l-.2 .6M131.5 131.7h2.2l.8 1.5-.8 1.5h-2.2l-.7-1.5zM135.6 120.2v8.4M135.7 128.6a2.42 2.42 0 0 1-1.3 2.1"/>
<path d="M144.4 121.7v5.6l.1 .5 .4 .5M144.9 120.6l-.4 .5-.1 .6M144.9 128.2l4.2 2.4M145.2 121.7v5.8l3.4 2.2M145.4 121l-.2 .7M146.3 131.7h2.2l.8 1.5-.8 1.5h-2.2l-.8-1.5zM149.6 120.9v7.4a1.49 1.49 0 0 1-.9 1.4M150.4 120.2v8.4M150.5 128.6a2.22 2.22 0 0 1-1.3 2M172.7 134.5l4.2 2.3M174.1 138h2.2l.7 1.5-.7 1.4h-2.2l-.7-1.4zM177.5 134.6a1.78 1.78 0 0 1-1 1.4"/>
<path d="M178.3 134.8a2.22 2.22 0 0 1-1.4 2.1M186.7 133.5l.1 .6 .4 .5M186.8 122.4v11.1M187.2 134.5l4.1 2.3M187.7 121.8l-.2 .6v11.1l.2 .5 3.3 1.9M188.6 138h2.2l.8 1.5-.8 1.4h-2.2l-.7-1.4zM190.8 120.1l-3.1 1.7M190.8 120.2a1.65 1.65 0 0 1 1.1 1.4v13a1.62 1.62 0 0 1-.9 1.4M192.7 120.9v14.4M192.8 134.8a2.29 2.29 0 0 1-1.3 2.1M200.1 122v11.2l.1 .5 .4 .5M200.6 120.8l-.3 .6-.1 .6"/>
<path d="M200.6 134.1l4.2 2.4M200.9 122v11.4l.2 .3 3.2 1.9M201.1 121.4l-.3 .6M202 137.6h2.2l.7 1.5-.7 1.5h-2.2l-.7-1.5zM205.3 121.2v13.1M205.3 134.3a1.45 1.45 0 0 1-1 1.4M206.1 120.5v14.4M206.2 134.4a2.22 2.22 0 0 1-1.4 2.1M218.2 120.2h2.2M218.2 121.3h2.2M218.2 123.6h2.2M218.2 124.6h2.2"/>
<path d="M218.2 126.9h2.2M218.2 128h2.2M218.2 130.2h2.2M218.2 131.4h2.2M218.2 133.6h2.2M218.2 134.7h2.2M218.2 136.9h2.2M218.2 138.1h2.2M219.3 135a.87 .87 0 0 0-.9 .8 .87 .87 0 0 0 .9 .9 .87 .87 0 0 0 .8-.9M219.3 135l.6 .2 .3 .6M220.1 129.2a.86 .86 0 0 0-.8-.9 .86 .86 0 0 0-.9 .8 .86 .86 0 0 0 .9 .9M220.2 129.1l-.3 .6-.6 .3"/>
<path d="M223.7 134a1.12 1.12 0 0 1 1.1 1.1M224.8 135.1a1.12 1.12 0 0 1-1.1 1.1M235.1 134a1.12 1.12 0 0 0-1.1 1.1 1.12 1.12 0 0 0 1.1 1.1M238.1 120.2h2.2M238.1 121.3h2.2M238.1 123.6h2.2M238.1 124.6h2.2M238.1 126.9h2.2M238.1 128h2.2M238.1 130.2h2.2M238.1 131.4h2.2M238.1 133.6h2.2"/>
<path d="M238.1 134.7h2.2M238.1 136.9h2.2M238.1 138.1h2.2M239.2 124.9a.87 .87 0 0 1 .8 1.2 .87 .87 0 0 1-1.5 .2 .87 .87 0 0 1 .5-1.4h.2M239.2 135a.86 .86 0 0 0-.9 .8 .86 .86 0 0 0 .9 .9 .86 .86 0 0 0 .8-.9M239.2 138.3a.86 .86 0 0 1 .8 .9 .86 .86 0 0 1-.8 .8 .86 .86 0 0 1-.9-.8M239.2 123.3a.85 .85 0 0 1-.9-1.1 .85 .85 0 0 1 1.4-.4 .85 .85 0 0 1-.2 1.4l-.3 .1M239.2 131.6a.86 .86 0 0 0-.9 1.1 .86 .86 0 0 0 1.4 .4 .86 .86 0 0 0-.2-1.4l-.3-.1M239.2 138.3l-.6 .2-.3 .6M239.2 135l.6 .2 .3 .6M240 129.2a.84 .84 0 0 0-.8-.9 .84 .84 0 0 0-.9 .8 .84 .84 0 0 0 .9 .9M240.1 129.1l-.3 .6-.6 .3"/>
<path d="M43.5 152.5v-1.1h4.5a.8 .8 0 0 0 .8-.8v-7.9a.8 .8 0 0 0-.8-.7h-3.7a.9 .9 0 0 1-.8-.8v-13.5a.89 .89 0 0 1 .8-.8h18.1a.79 .79 0 0 1 .8 .8v24.8M46.4 146.9l-1.4 .2v.6l1.6 .1M49.2 142.2l.6-.2h12.1a.8 .8 0 0 1 .9 .7v7.9a.8 .8 0 0 1-.9 .8h-12.1a.73 .73 0 0 1-.8-.8v-7.9zM55.2 146.6a2.37 2.37 0 0 0 2.4 2.4 2.37 2.37 0 0 0 2.3-2.4M57.6 143.9a2.76 2.76 0 0 0-2.7 2.8 2.76 2.76 0 0 0 2.7 2.7 2.76 2.76 0 0 0 2.8-2.8M57.6 143.9a2.77 2.77 0 0 1 2.8 2.7M59 144.8l-3.3 3.3M59.4 145.2l-3.4 3.3M59.9 146.6a2.37 2.37 0 0 0-2.3-2.3 2.37 2.37 0 0 0-2.4 2.4M69 152.5v-30.6l.4-.8 .8-.4h13l.7 .2 .4 .6 .1 31M69 148.1h15.4M69.5 146.6h14.5"/>
<path d="M69.5 142.7h14.5M71.7 143h5.3v3.2h-5.3zM79.6 143.9l-1.7 1.7M79.8 144.1l-1.7 1.8M79.8 140.2l-1.7 1.7M89.9 147.6h68.2M166.3 144.6h46.7M218.2 140.3h2.2M238.1 140.3h2.2M15.7 196.9v1.1M15.7 196.8a2.52 2.52 0 0 1 2.6-2.6 2.52 2.52 0 0 1 2.5 2.6M15.7 197.9a2.36 2.36 0 0 0 2.6 2.3"/>
<path d="M16.8 196.6h2.8M16.9 196.6a1.38 1.38 0 0 1 1.4-1.6 1.38 1.38 0 0 1 1.3 1.6M20.3 198.8v.9M20.3 198.7l-1.2 .5-.9 .1M20.3 199.7l-1.2 .4h-.9M20.7 196.9v.6l-4-.1a1.71 1.71 0 0 0 1.6 1.9M23.4 192.1h-1v8.1h1v-3.1h1.2M23.4 193v3.1M24.5 193h-1.1v3.1h1.1M24.5 193a1.55 1.55 0 0 1 1.7 1.6 1.55 1.55 0 0 1-1.7 1.5M24.6 197.1a2.51 2.51 0 0 0 2.8-2.3 2.51 2.51 0 0 0-2.4-2.7h-2.6v5M32 194.4v1a1.42 1.42 0 0 0-2.1 1.2v3.5h-1v-5.8h1v1"/>
<path d="M32 194.4a1.55 1.55 0 0 0-2 .8M33.8 194.8a2.91 2.91 0 0 1 3.7 .2 2.91 2.91 0 0 1 .6 3.6 2.79 2.79 0 0 1-3.2 1.6 2.79 2.79 0 0 1-2.1-3 3.2 3.2 0 0 1 1-2.4zM34.3 195.7a1.77 1.77 0 0 1 2.1-.4 1.77 1.77 0 0 1 1 1.9 1.83 1.83 0 0 1-1.8 2.2 1.83 1.83 0 0 1-1.8-2.2v-.5zM45.8 192.4v1.4M45.8 198.4v1.3M45.8 193.7a2.97 2.97 0 0 0-3.6-.4 2.97 2.97 0 0 0-1.4 3.4 2.87 2.87 0 0 0 2 2.4 2.87 2.87 0 0 0 3-.8M45.8 192.4a4.1 4.1 0 0 0-6.2 3.6 4.1 4.1 0 0 0 6.2 3.7"/>
<circle cx="98" cy="69.6" r=".86"/>
<circle cx="98" cy="66.7" r=".86"/>
<circle cx="98" cy="72.6" r=".86"/>
<circle cx="98" cy="75.6" r=".86"/>
<circle cx="188.6" cy="78.7" r=".75"/>
<circle cx="188.6" cy="76.9" r=".74"/>
<circle cx="189.7" cy="71.3" r="1.5"/>
<circle cx="189.7" cy="71.3" r=".75"/>
<circle cx="190.8" cy="78" r=".75"/>
<circle cx="190.8" cy="76.1" r=".74"/>
<circle cx="190.8" cy="79.9" r=".74"/>
<circle cx="202" cy="76.5" r=".76"/>
<circle cx="202" cy="78.4" r=".75"/>
<circle cx="203.1" cy="70.9" r=".75"/>
<circle cx="203.1" cy="70.9" r="1.5"/>
<circle cx="204.2" cy="79.5" r=".75"/>
<circle cx="204.2" cy="77.6" r=".75"/>
<circle cx="204.2" cy="75.8" r=".75"/>
<circle cx="219.3" cy="78.2" r=".86"/>
<circle cx="110.8" cy="81.1" r=".76"/>
<circle cx="174.1" cy="90.7" r=".75"/>
<circle cx="174.1" cy="94.4" r=".75"/>
<circle cx="174.1" cy="92.6" r=".75"/>
<circle cx="174.1" cy="96.3" r=".74"/>
<circle cx="174.1" cy="98.2" r=".74"/>
<circle cx="175.2" cy="85.2" r=".75"/>
<circle cx="175.2" cy="85.1" r="1.5"/>
<circle cx="176.3" cy="93.7" r=".75"/>
<circle cx="176.3" cy="90" r=".75"/>
<circle cx="176.3" cy="95.6" r=".75"/>
<circle cx="176.3" cy="99.3" r=".74"/>
<circle cx="176.3" cy="91.9" r=".74"/>
<circle cx="176.3" cy="97.5" r=".74"/>
<circle cx="188.6" cy="88" r=".75"/>
<circle cx="188.6" cy="82.5" r=".75"/>
<circle cx="188.6" cy="80.6" r=".75"/>
<circle cx="188.6" cy="84.3" r=".75"/>
<circle cx="188.6" cy="86.2" r=".74"/>
<circle cx="189.7" cy="94" r=".75"/>
<circle cx="190.8" cy="87.3" r=".75"/>
<circle cx="190.8" cy="81.7" r=".75"/>
<circle cx="190.8" cy="83.6" r=".74"/>
<circle cx="190.8" cy="85.4" r=".74"/>
<circle cx="190.8" cy="89.2" r=".74"/>
<circle cx="202" cy="84" r=".77"/>
<circle cx="202" cy="85.8" r=".76"/>
<circle cx="202" cy="80.2" r=".76"/>
<circle cx="202" cy="82.1" r=".75"/>
<circle cx="202" cy="87.7" r=".75"/>
<circle cx="203.1" cy="93.6" r="1.5"/>
<circle cx="203.1" cy="93.6" r=".74"/>
<circle cx="204.2" cy="86.9" r=".75"/>
<circle cx="204.2" cy="81.4" r=".75"/>
<circle cx="204.2" cy="88.8" r=".75"/>
<circle cx="204.2" cy="85.1" r=".74"/>
<circle cx="204.2" cy="83.2" r=".74"/>
<circle cx="219.3" cy="84.9" r=".86"/>
<circle cx="219.3" cy="94.9" r=".86"/>
<circle cx="132.6" cy="116.1" r=".75"/>
<circle cx="147.4" cy="116.1" r=".74"/>
<circle cx="174.1" cy="116.8" r=".76"/>
<circle cx="174.1" cy="111.2" r=".75"/>
<circle cx="174.1" cy="113.1" r=".75"/>
<circle cx="174.1" cy="100" r=".75"/>
<circle cx="174.1" cy="103.7" r=".75"/>
<circle cx="174.1" cy="109.3" r=".75"/>
<circle cx="174.1" cy="105.6" r=".75"/>
<circle cx="174.1" cy="114.9" r=".75"/>
<circle cx="174.1" cy="118.6" r=".74"/>
<circle cx="174.1" cy="107.5" r=".74"/>
<circle cx="174.1" cy="101.9" r=".74"/>
<circle cx="176.3" cy="101.2" r=".75"/>
<circle cx="176.3" cy="116" r=".75"/>
<circle cx="176.3" cy="103" r=".75"/>
<circle cx="176.3" cy="112.3" r=".75"/>
<circle cx="176.3" cy="117.9" r=".75"/>
<circle cx="176.3" cy="106.7" r=".74"/>
<circle cx="176.3" cy="114.2" r=".74"/>
<circle cx="176.3" cy="108.6" r=".74"/>
<circle cx="176.3" cy="119.8" r=".74"/>
<circle cx="176.3" cy="104.9" r=".74"/>
<circle cx="176.3" cy="110.5" r=".74"/>
<circle cx="189.7" cy="116.7" r="1.5"/>
<circle cx="189.7" cy="116.8" r=".77"/>
<circle cx="203.1" cy="116.4" r=".75"/>
<circle cx="203.1" cy="116.4" r="1.5"/>
<circle cx="219.3" cy="101.6" r=".87"/>
<circle cx="219.3" cy="115.7" r=".86"/>
<circle cx="219.3" cy="109.1" r=".86"/>
<circle cx="51" cy="121.2" r="1.37"/>
<circle cx="54.1" cy="121.2" r="1.37"/>
<circle cx="57.3" cy="121.2" r="1.37"/>
<circle cx="57.3" cy="124.3" r="1.38"/>
<circle cx="78.9" cy="136.9" r="1.38"/>
<circle cx="78.9" cy="133" r="1.38"/>
<circle cx="96.5" cy="135.4" r=".75"/>
<circle cx="96.5" cy="121.6" r="1.5"/>
<circle cx="96.5" cy="135.3" r="1.5"/>
<circle cx="96.5" cy="131.2" r="1.5"/>
<circle cx="96.5" cy="125.6" r="1.5"/>
<circle cx="96.5" cy="121.6" r=".74"/>
<circle cx="96.5" cy="131.3" r=".74"/>
<circle cx="96.5" cy="125.7" r=".74"/>
<circle cx="131.5" cy="123.5" r=".74"/>
<circle cx="131.5" cy="127.2" r=".74"/>
<circle cx="131.5" cy="121.7" r=".72"/>
<circle cx="131.5" cy="125.4" r=".72"/>
<circle cx="132.6" cy="133.2" r=".75"/>
<circle cx="132.7" cy="133.2" r="1.5"/>
<circle cx="133.7" cy="126.5" r=".76"/>
<circle cx="133.7" cy="120.9" r=".76"/>
<circle cx="133.8" cy="122.8" r=".74"/>
<circle cx="133.8" cy="124.6" r=".74"/>
<circle cx="133.8" cy="128.4" r=".74"/>
<circle cx="146.3" cy="123.5" r=".76"/>
<circle cx="146.3" cy="127.2" r=".76"/>
<circle cx="146.3" cy="121.7" r=".75"/>
<circle cx="146.3" cy="125.4" r=".75"/>
<circle cx="147.4" cy="133.2" r=".75"/>
<circle cx="147.4" cy="133.2" r="1.5"/>
<circle cx="148.5" cy="120.9" r=".77"/>
<circle cx="148.5" cy="126.5" r=".77"/>
<circle cx="148.5" cy="122.8" r=".75"/>
<circle cx="148.5" cy="124.7" r=".75"/>
<circle cx="148.5" cy="128.4" r=".75"/>
<circle cx="174.1" cy="122.3" r=".76"/>
<circle cx="174.1" cy="133.5" r=".75"/>
<circle cx="174.1" cy="126" r=".75"/>
<circle cx="174.1" cy="127.9" r=".75"/>
<circle cx="174.1" cy="131.6" r=".75"/>
<circle cx="174.1" cy="129.8" r=".74"/>
<circle cx="174.1" cy="120.5" r=".74"/>
<circle cx="174.1" cy="124.2" r=".74"/>
<circle cx="175.2" cy="139.4" r="1.5"/>
<circle cx="175.2" cy="139.5" r=".74"/>
<circle cx="176.3" cy="123.5" r=".75"/>
<circle cx="176.3" cy="125.3" r=".75"/>
<circle cx="176.3" cy="134.6" r=".75"/>
<circle cx="176.3" cy="130.9" r=".74"/>
<circle cx="176.3" cy="129" r=".74"/>
<circle cx="176.3" cy="121.6" r=".74"/>
<circle cx="176.3" cy="127.2" r=".74"/>
<circle cx="176.3" cy="132.8" r=".74"/>
<circle cx="188.6" cy="122.3" r=".76"/>
<circle cx="188.6" cy="133.5" r=".75"/>
<circle cx="188.6" cy="126.1" r=".75"/>
<circle cx="188.6" cy="131.6" r=".75"/>
<circle cx="188.6" cy="127.9" r=".75"/>
<circle cx="188.6" cy="124.2" r=".74"/>
<circle cx="188.6" cy="129.8" r=".74"/>
<circle cx="189.7" cy="139.4" r="1.5"/>
<circle cx="189.7" cy="139.5" r=".76"/>
<circle cx="190.8" cy="125.3" r=".75"/>
<circle cx="190.8" cy="123.5" r=".75"/>
<circle cx="190.8" cy="134.6" r=".75"/>
<circle cx="190.8" cy="129" r=".74"/>
<circle cx="190.8" cy="121.6" r=".74"/>
<circle cx="190.8" cy="127.2" r=".74"/>
<circle cx="190.8" cy="130.9" r=".74"/>
<circle cx="190.8" cy="132.8" r=".74"/>
<circle cx="202" cy="129.5" r=".77"/>
<circle cx="202" cy="133.1" r=".76"/>
<circle cx="202" cy="122" r=".76"/>
<circle cx="202" cy="123.9" r=".76"/>
<circle cx="202" cy="127.6" r=".75"/>
<circle cx="202" cy="125.7" r=".75"/>
<circle cx="202" cy="131.3" r=".75"/>
<circle cx="203.1" cy="139.1" r=".75"/>
<circle cx="203.1" cy="139.1" r="1.5"/>
<circle cx="204.2" cy="126.8" r=".75"/>
<circle cx="204.2" cy="123.1" r=".75"/>
<circle cx="204.2" cy="128.7" r=".75"/>
<circle cx="204.2" cy="134.3" r=".75"/>
<circle cx="204.2" cy="125" r=".75"/>
<circle cx="204.2" cy="132.4" r=".74"/>
<circle cx="204.2" cy="130.5" r=".74"/>
<circle cx="204.2" cy="121.3" r=".74"/>
<circle cx="219.3" cy="132.5" r=".87"/>
<circle cx="219.3" cy="122.5" r=".87"/>
<circle cx="219.3" cy="125.8" r=".86"/>
<circle cx="219.3" cy="139.2" r=".86"/>
<circle cx="45" cy="147.8" r="1.66"/>
<circle cx="78.9" cy="140.9" r="1.38"/>
<circle cx="78.9" cy="144.9" r="1.38"/>
</g>
<path d="M88.4 153.3h157" fill="none" stroke="#535353" stroke-width=".21"/>
<text font-size="4.2" x="277.8" y="197.1">0080</text>
<g font-size="3.5">
<text x="19.3" y="18.3">00</text>
<text x="47.8" y="18.3">0</text>
<text x="76.1" y="18.4">1</text>
<text x="104.9" y="18.4">2</text>
<text x="133.4" y="18.3">3</text>
<text x="162.1" y="18.4">4</text>
<text x="190.5" y="18.3">5</text>
<text x="219.1" y="18.3">6</text>
<text x="247.6" y="18.4">7</text>
<text x="276.1" y="18.3">8</text>
<text x="41.1" y="53.7">-0020PS1</text>
<text x="88.3" y="53.7">-0080SM1</text>
<text x="178.2" y="195.7">SIMOTION 1 - TREN COMÚN - TIJERAS 6 Y 12</text>
</g>
<g font-size="3.2">
<text x="172.7" y="61.1">X7</text>
<text x="187.9" y="61.1">X3</text>
<text x="201.3" y="61.1">X4</text>
<text x="227.7" y="115.5">X1</text>
<text x="130.2" y="143.7">X8</text>
<text x="145.5" y="143.7">X9</text>
<text x="173.4" y="150.6">X2</text>
<text x="188.6" y="150.6">X5</text>
<text x="202" y="150.6">X6</text>
<text x="62.5" y="195.2">CRJ</text>
<text x="88.6" y="193.4">ACINDAR - Grupo ArcelorMittal</text>
<text x="63" y="201.1">CRJ</text>
<text x="79.8" y="201.4">XING_ELE32009</text>
<text x="119.6" y="200.8">A0</text>
<text x="141.7" y="200.9">28/08/20</text>
</g>
<text font-size="2.7" x="149.4" y="63.1">SIEMENS</text>
<text font-size="2.5" x="201.5" y="199.5">DISPOSICIÓN SIMOTION</text>
<g font-size="2.1">
<text x="91.8" y="59.2">C240 SIMOTION</text>
<text x="76.2" y="60.6">PS307</text>
<text x="79.9" y="63.1">5A</text>
<text x="52.9" y="70.1">DC24V</text>
<text x="215.7" y="75.6">0</text>
<text x="241.4" y="75.6">0</text>
<text x="215.7" y="82.3">2</text>
<text x="215.8" y="78.9">1</text>
<text x="241.4" y="82.3">2</text>
<text x="241.5" y="78.9">1</text>
<text x="112.8" y="89.2">RUN</text>
<text x="215.7" y="85.6">3</text>
<text x="215.7" y="89">4</text>
<text x="241.4" y="85.6">3</text>
<text x="241.5" y="89">4</text>
<text x="112.8" y="95.9">MRES</text>
<text x="112.9" y="92.5">STOP</text>
<text x="215.7" y="92.3">5</text>
<text x="215.7" y="95.6">6</text>
<text x="241.4" y="92.3">5</text>
<text x="241.4" y="95.6">6</text>
<text x="215.7" y="99">7</text>
<text x="241.4" y="99">7</text>
<text x="45.6" y="105">307-1EA01-0AA0</text>
<text x="215.7" y="113.2">0</text>
<text x="241.4" y="113.2">0</text>
<text x="215.7" y="119.9">2</text>
<text x="215.8" y="116.5">1</text>
<text x="241.4" y="119.9">2</text>
<text x="241.5" y="116.5">1</text>
<text x="49.8" y="125.3">L1 N</text>
<text x="84.8" y="125.8">L+</text>
<text x="110.2" y="122.2">L+</text>
<text x="215.7" y="123.2">3</text>
<text x="241.4" y="123.2">3</text>
<text x="85.2" y="129.8">M</text>
<text x="110.2" y="131.8">L+</text>
<text x="110.6" y="126.1">M</text>
<text x="116.6" y="127.4" transform="rotate(-90 116.6 127.4)">DC 24V</text>
<text x="215.7" y="129.9">5</text>
<text x="215.7" y="126.5">4</text>
<text x="241.4" y="129.9">5</text>
<text x="241.5" y="126.5">4</text>
<text x="84.8" y="133.7">L+</text>
<text x="85.2" y="137.6">M</text>
<text x="110.6" y="135.8">M</text>
<text x="116.6" y="137" transform="rotate(-90 116.6 137)">DC 24V</text>
<text x="215.7" y="136.6">7</text>
<text x="215.7" y="133.2">6</text>
<text x="241.4" y="133.2">6</text>
<text x="241.4" y="136.6">7</text>
<text x="84.8" y="141.6">L+</text>
<text x="85.2" y="145.5">M</text>
<text x="92.7" y="151.1">6AU1240-1AA00-0AA0</text>
<text x="285.2" y="201.3">0084</text>
</g>
<g font-size="1.8">
<text x="60.3" y="191.8">CONFECCIÓN</text>
<text x="78.4" y="191.8">CLIENTE</text>
<text x="58.3" y="197.9">ULTIMA VERSIÓN</text>
<text x="273.2" y="193.5">GRUPO</text>
<text x="78.6" y="198.2">ARCHIVO</text>
<text x="109.5" y="198.2">VERSIÓN</text>
<text x="134.5" y="198.2">FECHA</text>
<text x="275.7" y="199.5">PÁG.</text>
</g>
</svg>
